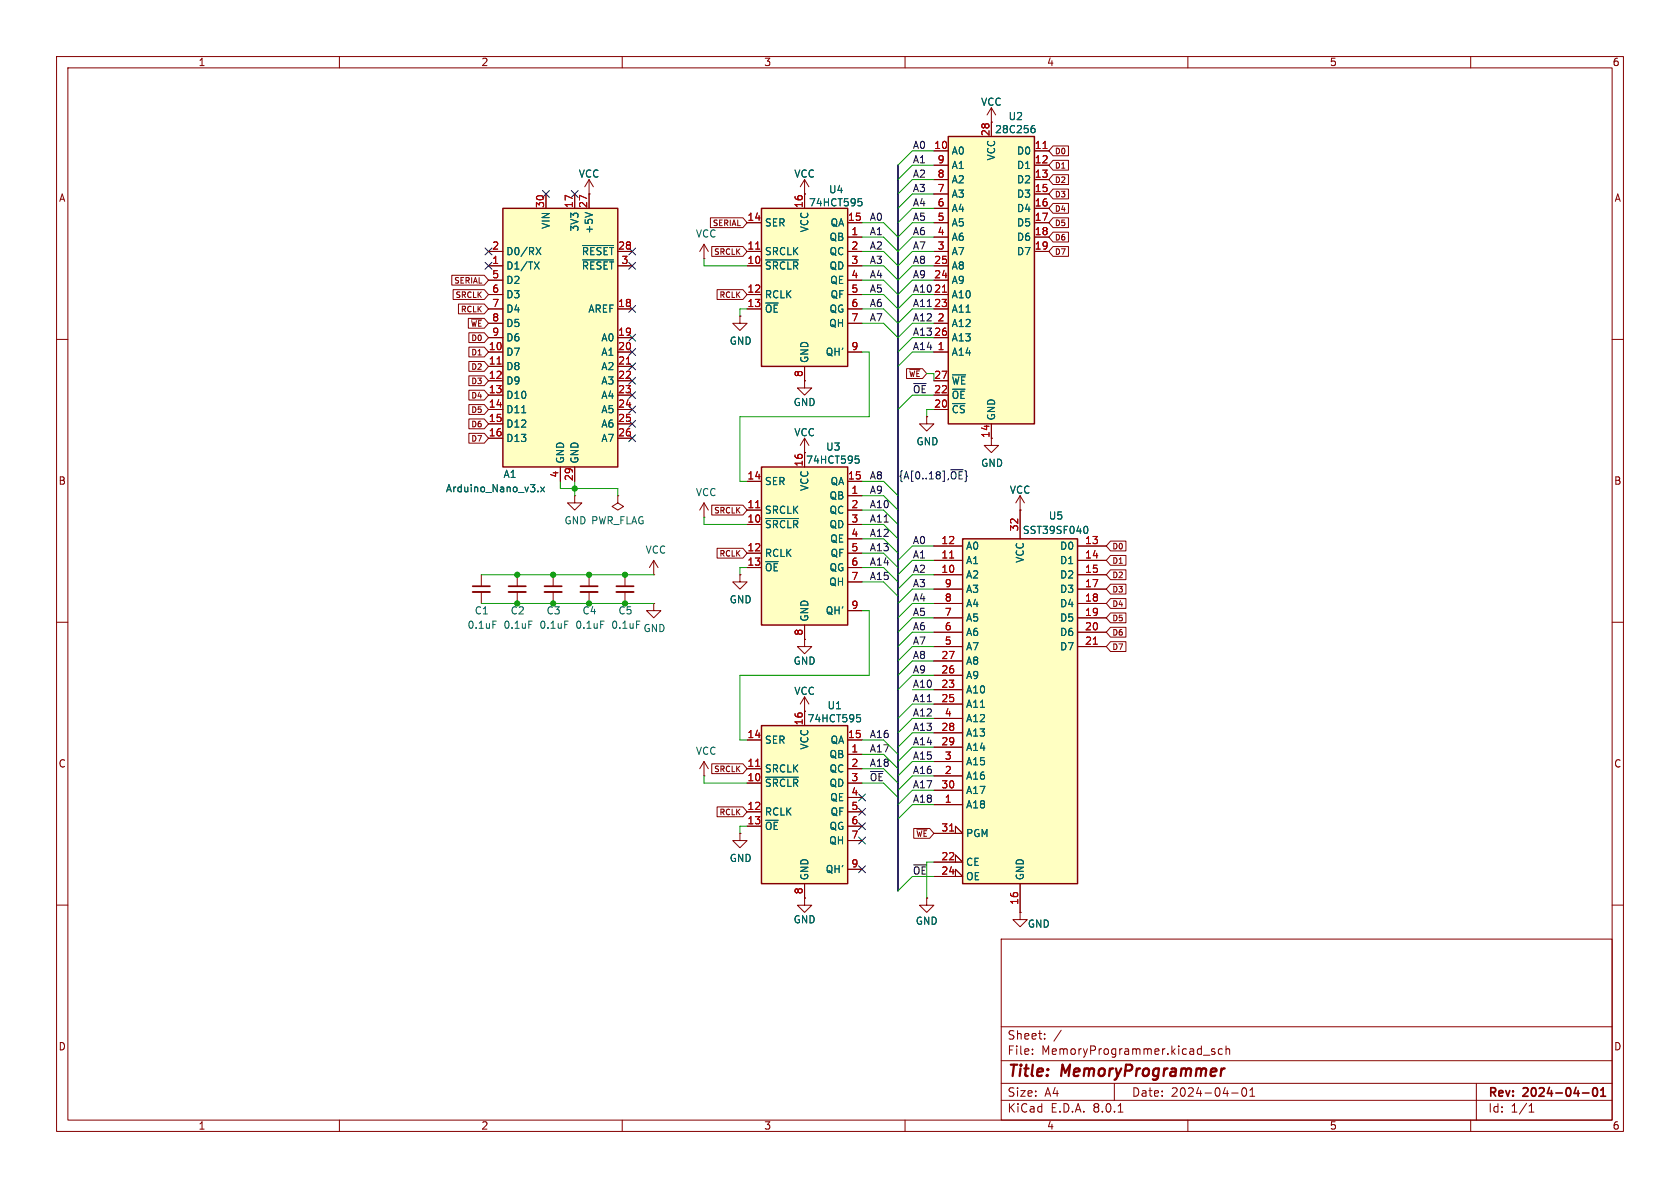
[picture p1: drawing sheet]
<svg xmlns="http://www.w3.org/2000/svg" width="297mm" height="210mm" viewBox="0 0 297 210" stroke-linecap="round" stroke-linejoin="round" font-family="sans-serif">
<g fill="none" stroke="#840000" stroke-width=".18">
<path d="M10 10h277v190h-277zM12 12h273v186h-273zM60 10v2M110 10v2M160 10v2M210 10v2M260 10v2M142.2 34.3h.1M142.2 31.8v2.5M142.2 31.8l-.7 1.2M142.2 31.8l.8 1.2M10 60h2"/>
<path d="M124.5 45.7h.1M124.5 43.2l-.8 1.3M124.5 43.2v2.5M124.5 43.2l.7 1.3M285 60h2M10 110h2M91.4 101.6v2M91.4 104.6v2.1M142.2 113v1.3h1.3l-1.3 1.3-1.2-1.3h1.2M142.2 113h.1M285 110h2M142.2 125.7h.1"/>
<path d="M142.2 123.2l-.7 1.3M142.2 123.2v2.5M142.2 123.2l.8 1.3M10 160h2M285 160h2M177 166h108v32h-108zM60 198v2M110 198v2M160 198v2M177 194.5h108M177 191.5h108M177 187.5h108"/>
<path d="M177 181.5h108M182.5 186.3v.1M182.5 185.5v.1M184.7 183.6v.1M184.7 182.8v.1M187.6 182.1l-1.3 2M197 191.5v3M197.7 196.6h.8M210 198v2M212.7 186.5h1.2M214.7 185.5l-.3-.1-.2 .2v.2l.5 .2v.3h-.5M216.1 185.5l-.4-.1-.3 .3v.4l.1 .2h.6"/>
<path d="M216.7 185.5l.3-.1 .3 .1 .1 .9M216.7 184.9v1.5M217.7 193.2h1.2M219.7 192.4l.2-.1a.81 .81 0 0 1 .6 .6 .81 .81 0 0 1-.3 .8l-.2 .1a.81 .81 0 0 1-.3-1.4zM221 193.8h.8M221 192.7l.4-.4v1.5M260 198v2M261 191.5v6.5M270.3 196.6h.9M270.3 195.5l.4-.4v1.5"/>
</g>
<path d="M89.9 103.6h3.1M279.8 193.2h1.1M281.7 192.4l.2-.1a.8 .8 0 0 1 .5 .7 .8 .8 0 0 1-.5 .8l-.2-.2-.1-.4zM283 193.8h.8M283 192.7l.4-.4v1.5" fill="none" stroke="#840000" stroke-width=".3"/>
<path d="M216.5 188.9l-.4 .1" fill="none" stroke="#840000" stroke-width=".4"/>
<path d="M89.9 104.6h3.1" fill="none" stroke="#840000" stroke-width=".33"/>
<path d="M93.5 109.8h.6" fill="none" stroke="#006464" stroke-width=".18"/>
<path d="M134.6 36.8h15.3v28h-15.3z" fill="#ffffc2"/>
<path d="M134.6 36.8h15.3v28h-15.3z" fill="none" stroke="#840000" stroke-width=".25"/>
<g fill="none" stroke="#840000" stroke-width=".18">
<path d="M132.1 39.4h2.5M142.2 34.3v2.5M149.9 39.4h2.5M132.1 47h2.5M132.1 44.5h2.5M132.1 52.1h2.5M132.1 54.6h2.5M149.9 41.9h2.5M149.9 47h2.5M149.9 44.5h2.5M149.9 52.1h2.5M149.9 54.6h2.5"/>
<path d="M149.9 49.5h2.5M149.9 57.2h2.5M142.2 64.8v2.5M149.9 62.2h2.5M124.5 137.2h.1M124.5 134.6l-.8 1.3M124.5 134.6v2.6M124.5 134.6l.7 1.3"/>
</g>
<path d="M151.7 35.1h.6M151.8 35.6h.4l.2 .2-.1 .5-.5 .1M135.4 45.9h5.7" fill="none" stroke="#006464" stroke-width=".18"/>
<path d="M133.6 44h.7" fill="none" stroke="#a90000" stroke-width=".18"/>
<path d="M167.6 24.1h15.3v50.8h-15.3z" fill="#ffffc2"/>
<path d="M167.6 24.1h15.3v50.8h-15.3z" fill="none" stroke="#840000" stroke-width=".25"/>
<g fill="none" stroke="#840000" stroke-width=".18">
<path d="M165.1 26.7h2.5M165.1 29.2h2.5M165.1 31.8h2.5M165.1 34.3h2.5M165.1 36.8h2.5M165.1 39.4h2.5M175.3 21.6v2.5M182.9 26.7h2.5M182.9 29.2h2.5M182.9 31.8h2.5M182.9 34.3h2.5M182.9 36.8h2.5"/>
<path d="M182.9 39.4h2.5M165.1 41.9h2.5M165.1 44.5h2.5M165.1 57.2h2.5M165.1 52.1h2.5M165.1 54.6h2.5M165.1 49.5h2.5M165.1 47h2.5M165.1 59.7h2.5M182.9 41.9h2.5M182.9 44.5h2.5M165.1 62.2h2.5"/>
<path d="M165.1 72.4h2.5M165.1 69.9h2.5M165.1 67.3h2.5M175.3 74.9v2.6M180.3 90.2h.1M180.3 87.6l-.7 1.3M180.3 87.6v2.6M180.3 87.6l.8 1.3"/>
</g>
<path d="M184.4 26.3h.7M166.6 51.7h.7" fill="none" stroke="#a90000" stroke-width=".18"/>
<path d="M182.5 22.7h.4l.1 .2-.1 .4-.4 .2M182.9 22.2l-.4 .1M168.4 66.3h2.3" fill="none" stroke="#006464" stroke-width=".18"/>
<path d="M170.2 95.3h20.3v60.9h-20.3z" fill="#ffffc2"/>
<path d="M170.2 95.3h20.3v60.9h-20.3z" fill="none" stroke="#840000" stroke-width=".25"/>
<g fill="none" stroke="#840000" stroke-width=".18">
<path d="M175.3 19.1l-.8 1.2M175.3 19.1v2.5M175.3 19.1l.7 1.2M175.3 21.6h.1M163.8 73.7v1.2h1.3l-1.3 1.3-1.2-1.3h1.2M163.8 73.7h.1M175.3 77.5v1.2h1.2l-1.2 1.3-1.3-1.3h1.3M101.6 87.6v1.3h1.3l-1.3 1.3-1.3-1.3h1.3M101.6 87.6h.1M109.2 87.6v1.3l1 .6-1 .7-1-.7 1-.6M109.2 87.6h.1M115.6 99.1l-.8 1.2"/>
<path d="M115.6 99.1v2.5M115.6 99.1l.7 1.2M165.1 99.1h5.1M165.1 96.5h5.1M180.3 90.2v5.1M190.5 99.1h5.1M190.5 96.5h5.1M85.1 101.6v2M85.1 104.6v2.1M97.8 101.6v2M97.8 104.6v2.1M104.1 101.6v2"/>
<path d="M104.1 104.6v2.1M110.5 101.6v2M110.5 104.6v2.1M115.6 101.6h.1M115.6 106.7v1.3h1.2l-1.2 1.2-1.3-1.2h1.3M115.6 106.7h.1M130.8 101.6v1.3h1.3l-1.3 1.2-1.3-1.2h1.3M130.8 101.6h.1M165.1 101.6h5.1M165.1 104.1h5.1M165.1 106.7h5.1M165.1 109.2h5.1"/>
<path d="M165.1 111.8h5.1M165.1 114.3h5.1M165.1 119.4h5.1M165.1 116.8h5.1M190.5 101.6h5.1M190.5 104.1h5.1M190.5 106.7h5.1M190.5 109.2h5.1M190.5 111.8h5.1M190.5 114.3h5.1M165.1 137.2h5.1M165.1 121.9h5.1"/>
<path d="M165.1 124.5h5.1M165.1 129.5h5.1M165.1 132.1h5.1M165.1 134.6h5.1M165.1 139.7h5.1M165.1 127h5.1M130.8 147.3v1.3h1.3l-1.3 1.3-1.3-1.3h1.3M130.8 147.3h.1M142.2 158.8v1.2h1.3l-1.3 1.3-1.2-1.3h1.2M142.2 158.8h.1M163.8 158.8v1.2h1.3l-1.3 1.3-1.2-1.3h1.2M163.8 158.8h.1"/>
<path d="M165.1 152.4h5.1l-1.3-1.3v1.3M165.1 154.9h5.1l-1.3-1.2v1.2M165.1 147.3h5.1l-1.3-1.2v1.2M165.1 142.2h5.1M180.3 156.2v5.1M180.3 161.3v1.3h1.3l-1.3 1.2-1.2-1.2h1.2M180.3 161.3h.1"/>
</g>
<path d="M167.9 98.6h.7M193.3 113.9h.7M167.9 146.9h.7" fill="none" stroke="#a90000" stroke-width=".18"/>
<path d="M191.9 93a.68 .68 0 0 1 .4 .7 .68 .68 0 0 1-.4 .6M87.1 109.8h.6M99.8 109.8h.6M106.2 109.8h.6M112.5 109.8h.6" fill="none" stroke="#006464" stroke-width=".18"/>
<path d="M83.6 104.6h3M96.3 104.6h3M102.6 104.6h3.1M109 104.6h3" fill="none" stroke="#840000" stroke-width=".33"/>
<path d="M83.6 103.6h3M96.3 103.6h3M102.6 103.6h3.1M109 103.6h3" fill="none" stroke="#840000" stroke-width=".3"/>
<path d="M134.6 82.6h15.3v27.9h-15.3z" fill="#ffffc2"/>
<path d="M134.6 82.6h15.3v27.9h-15.3z" fill="none" stroke="#840000" stroke-width=".25"/>
<g fill="none" stroke="#840000" stroke-width=".18">
<path d="M104.1 34.3h.1M104.1 31.8l-.7 1.2M104.1 31.8v2.5M104.1 31.8l.8 1.2M130.8 55.9v1.3h1.3l-1.3 1.2-1.3-1.2h1.3M130.8 55.9h.1M142.2 67.3v1.3h1.3l-1.3 1.3-1.2-1.3h1.2M142.2 67.3h.1M142.2 77.5v5.1M142.2 77.5l-.7 1.2M142.2 77.5l.8 1.2M124.5 91.4h.1"/>
<path d="M124.5 88.9l-.8 1.3M124.5 88.9v2.5M124.5 88.9l.7 1.3M132.1 92.7h2.5M132.1 90.2h2.5M132.1 97.8h2.5M132.1 85.1h2.5M142.2 80h.1M149.9 87.6h2.5M149.9 92.7h2.5M149.9 90.2h2.5M149.9 97.8h2.5"/>
<path d="M149.9 85.1h2.5M149.9 95.3h2.5M132.1 100.3h2.5M142.2 110.5v2.5M149.9 100.3h2.5M149.9 102.9h2.5M149.9 108h2.5"/>
</g>
<path d="M135.4 91.7h5.7M151.2 80.6h.6M151.3 81.1h.3l.3 .2-.1 .5-.5 .1" fill="none" stroke="#006464" stroke-width=".18"/>
<path d="M133.6 89.8h.7" fill="none" stroke="#a90000" stroke-width=".18"/>
<path d="M134.6 128.3h15.3v27.9h-15.3z" fill="#ffffc2"/>
<path d="M134.6 128.3h15.3v27.9h-15.3z" fill="none" stroke="#840000" stroke-width=".25"/>
<g fill="none" stroke="#840000" stroke-width=".18">
<path d="M132.1 138.4h2.5M132.1 135.9h2.5M132.1 130.8h2.5M142.2 125.7v2.6M149.9 133.4h2.5M149.9 138.4h2.5M149.9 135.9h2.5M149.9 130.8h2.5M132.1 143.5h2.5M132.1 146.1h2.5M142.2 156.2v2.6M149.9 143.5h2.5"/>
<path d="M149.9 146.1h2.5M149.9 141h2.5M149.9 148.6h2.5M149.9 153.7h2.5"/>
</g>
<path d="M135.4 137.4h5.7M151.5 126.3h.6M151.6 126.8h.3l.2 .3-.1 .4-.4 .1" fill="none" stroke="#006464" stroke-width=".18"/>
<path d="M133.6 135.5h.7" fill="none" stroke="#a90000" stroke-width=".18"/>
<path d="M88.9 36.8h20.3v45.8h-20.3z" fill="#ffffc2"/>
<path d="M88.9 36.8h20.3v45.8h-20.3z" fill="none" stroke="#840000" stroke-width=".25"/>
<g fill="none" stroke="#840000" stroke-width=".18">
<path d="M96.5 34.3v2.5M101.6 34.3v2.5M104.1 34.3h.1M104.1 34.3v2.5M125.6 38.5h5.7l.8 .9-.8 .8h-5.7zM132.1 39.4h2.5M142.2 34.3h.1M142.2 34.3v2.5M149.9 39.4h2.5M165.1 26.7h2.5M165.1 29.2h2.5M165.1 31.8h2.5"/>
<path d="M165.1 34.3h2.5M165.1 36.8h2.5M165.1 39.4h2.5M175.3 21.6h.1M175.3 21.6v2.5M182.9 26.7h2.5M182.9 29.2h2.5M182.9 31.8h2.5M182.9 34.3h2.5M182.9 36.8h2.5M182.9 39.4h2.5M186.2 33.4h2.7v1.8h-2.7l-.8-.9z"/>
<path d="M186.2 38.5h2.7v1.7h-2.7l-.8-.8zM186.2 30.9h2.7v1.7h-2.7l-.8-.8zM186.2 25.8h2.7v1.7h-2.7l-.8-.8zM186.2 28.3h2.7v1.8h-2.7l-.8-.9zM186.2 36h2.7v1.7h-2.7l-.8-.9zM79.9 48.7h5.7l.8 .8-.8 .9h-5.7zM80.1 51.2h5.5l.8 .9-.8 .8h-5.5zM81.1 53.7h4.5l.8 .9-.8 .9h-4.5zM82.8 56.3h2.8l.8 .9-.8 .8h-2.8zM82.9 58.8h2.7l.8 .9-.8 .9h-2.7zM83.3 56.4h1.9M86.4 47h2.5"/>
<path d="M86.4 54.6h2.5M86.4 59.7h2.5M86.4 44.5h2.5M86.4 49.5h2.5M86.4 52.1h2.5M86.4 57.2h2.5M109.2 47h2.6M109.2 54.6h2.6M109.2 59.7h2.6M109.2 44.5h2.6M125.8 43.6h5.5l.8 .9-.8 .8h-5.5zM126.8 51.2h4.5l.8 .9-.8 .8h-4.5z"/>
<path d="M130.8 55.9h.1M132.1 47h2.5M132.1 54.6h2.5M132.1 44.5h2.5M132.1 52.1h2.5M149.9 47h2.5M149.9 54.6h2.5M149.9 44.5h2.5M149.9 49.5h2.5M149.9 52.1h2.5M149.9 57.2h2.5M149.9 41.9h2.5"/>
<path d="M165.1 47h2.5M165.1 54.6h2.5M165.1 59.7h2.5M165.1 44.5h2.5M165.1 49.5h2.5M165.1 52.1h2.5M165.1 57.2h2.5M165.1 41.9h2.5M182.9 44.5h2.5M182.9 41.9h2.5M186.2 41h2.7v1.8h-2.7l-.8-.9zM186.2 43.6h2.7v1.7h-2.7l-.8-.8z"/>
<path d="M82.9 76.6h2.7l.8 .9-.8 .8h-2.7zM82.9 71.5h2.7l.8 .9-.8 .9h-2.7zM82.9 69h2.7l.8 .9-.8 .8h-2.7zM82.9 74.1h2.7l.8 .8-.8 .9h-2.7zM82.9 66.4h2.7l.8 .9-.8 .9h-2.7zM82.9 63.9h2.7l.8 .9-.8 .8h-2.7zM82.9 61.4h2.7l.8 .8-.8 .9h-2.7zM86.4 62.2h2.5M86.4 64.8h2.5M86.4 67.3h2.5M86.4 69.9h2.5M86.4 72.4h2.5"/>
<path d="M86.4 74.9h2.5M86.4 77.5h2.5M109.2 62.2h2.6M109.2 64.8h2.6M109.2 67.3h2.6M109.2 69.9h2.6M109.2 72.4h2.6M109.2 74.9h2.6M109.2 77.5h2.6M142.2 67.3h.1M142.2 64.8v2.5M149.9 62.2h2.5"/>
<path d="M160.3 65.2h2.8l.7 .8-.7 .9h-2.8zM160.8 65.3h1.8M163.8 73.7h.1M165.1 62.2h2.5M165.1 67.3h2.5M165.1 69.9h2.5M165.1 72.4h2.5M175.3 74.9v2.6M99.1 82.6v2.5M101.6 82.6v2.5M125.8 89.3h5.5l.8 .9-.8 .8h-5.5zM126.8 96.9h4.5l.8 .9-.8 .9h-4.5z"/>
<path d="M132.1 92.7h2.5M132.1 90.2h2.5M132.1 97.8h2.5M132.1 85.1h2.5M142.2 80h.1M142.2 80v2.6M149.9 87.6h2.5M149.9 92.7h2.5M149.9 90.2h2.5M149.9 97.8h2.5M149.9 85.1h2.5M149.9 95.3h2.5"/>
<path d="M165.1 99.1h5.1M165.1 96.5h5.1M180.3 90.2h.1M180.3 90.2v5.1M190.5 99.1h5.1M190.5 96.5h5.1M196.3 95.7h2.7v1.7h-2.7l-.7-.9zM196.3 98.2h2.7v1.7h-2.7l-.7-.8zM130.8 101.6h.1M132.1 100.3h2.5M142.2 113h.1M142.2 110.5v2.5"/>
<path d="M149.9 100.3h2.5M149.9 102.9h2.5M149.9 108h2.5M165.1 101.6h5.1M165.1 104.1h5.1M165.1 106.7h5.1M165.1 109.2h5.1M165.1 111.8h5.1M165.1 114.3h5.1M165.1 119.4h5.1M165.1 116.8h5.1M190.5 101.6h5.1"/>
<path d="M190.5 104.1h5.1M190.5 106.7h5.1M190.5 109.2h5.1M190.5 111.8h5.1M190.5 114.3h5.1M196.3 110.9h2.7v1.7h-2.7l-.7-.8zM196.3 108.4h2.7v1.7h-2.7l-.7-.9zM196.3 105.8h2.7v1.7h-2.7l-.7-.8zM196.3 103.3h2.7v1.7h-2.7l-.7-.9zM196.3 100.7h2.7v1.8h-2.7l-.7-.9zM196.3 113.4h2.7v1.8h-2.7l-.7-.9zM125.8 135h5.5l.8 .9-.8 .9h-5.5z"/>
<path d="M132.1 138.4h2.5M132.1 135.9h2.5M132.1 130.8h2.5M142.2 125.7h.1M142.2 125.7v2.6M149.9 133.4h2.5M149.9 138.4h2.5M149.9 135.9h2.5M149.9 130.8h2.5M165.1 137.2h5.1M165.1 121.9h5.1M165.1 124.5h5.1"/>
<path d="M165.1 129.5h5.1M165.1 132.1h5.1M165.1 134.6h5.1M165.1 139.7h5.1M165.1 127h5.1M126.8 142.6h4.5l.8 .9-.8 .9h-4.5zM130.8 147.3h.1M132.1 143.5h2.5M132.1 146.1h2.5M142.2 158.8h.1M142.2 156.2v2.6M149.9 143.5h2.5"/>
<path d="M149.9 146.1h2.5M149.9 141h2.5M149.9 148.6h2.5M149.9 153.7h2.5M161.5 146.5h2.9l.7 .8-.7 .9h-2.9zM162.1 146.6h1.8M163.8 158.8h.1M165.1 152.4h5.1l-1.3-1.3v1.3M165.1 154.9h5.1l-1.3-1.2v1.2M165.1 147.3h5.1l-1.3-1.2v1.2M165.1 142.2h5.1M180.3 156.2v5.1"/>
<path d="M180.3 161.3h.1"/>
</g>
<g fill="none" stroke="#006464" stroke-width=".18">
<path d="M103.4 37.6l1.3 .4M151.7 35.1h.6M151.8 35.6h.4l.2 .2-.1 .5-.5 .1M182.5 22.7h.4l.1 .2-.1 .4-.4 .2M182.9 22.2l-.4 .1M94.5 46.3l.8 1.3M94.8 43.8l.8 1.2M95.3 46.3l-.8 1.3M95.6 43.8l-.8 1.2M103 43.4h5.5M103 45.9h5.5M135.4 45.9h5.7"/>
<path d="M92.2 73h.8M168.4 66.3h2.3M95.1 86.8v.1M95.6 86.1l.6 .8M96.2 86.1l-.6 .8M135.4 91.7h5.7M151.2 80.6h.6M151.3 81.1h.3l.3 .2-.1 .5-.5 .1M191.9 93a.68 .68 0 0 1 .4 .7 .68 .68 0 0 1-.4 .6M135.4 137.4h5.7M151.5 126.3h.6M151.6 126.8h.3l.2 .3-.1 .4-.4 .1"/>
</g>
<path d="M184.4 26.3h.7M133.6 44h.7M166.6 51.7h.7M87.9 64.4h.7M110.7 64.4h.8M133.6 89.8h.7M167.9 98.6h.7M193.3 113.9h.7M133.6 135.5h.7M167.9 146.9h.7" fill="none" stroke="#a90000" stroke-width=".18"/>
<path d="M158.7 29.2v108M158.7 138.4v19.1" fill="none" stroke="#000084" stroke-width=".3"/>
<g fill="none" stroke="#009600" stroke-width=".18">
<path d="M152.4 39.4h3.8l2.5 2.5 2.6-2.5h3.8M165.1 31.8h-3.8l-2.6 2.5M165.1 29.2h-3.8l-2.6 2.6M165.1 26.7h-3.8l-2.6 2.5M165.1 34.3h-3.8l-2.6 2.5M165.1 36.8h-3.8l-2.6 2.6M124.5 45.7v1.3h7.6M132.1 54.6h-1.3v1.3M152.4 47h3.8l2.5 2.5 2.6-2.5h3.8M152.4 49.5h3.8l2.5 2.6 2.6-2.6h3.8M152.4 41.9h3.8l2.5 2.6 2.6-2.6h3.8M152.4 52.1h3.8l2.5 2.5 2.6-2.5h3.8"/>
<path d="M152.4 44.5h3.8l2.5 2.5 2.6-2.5h3.8M152.4 54.6h3.8l2.5 2.6 2.6-2.6h3.8M152.4 57.2h3.8l2.5 2.5 2.6-2.5h3.8M165.1 59.7h-3.8l-2.6 2.5M152.4 62.2h1.3v11.5h-22.9v11.4h1.3M163.8 66h1.3M165.1 69.9h-3.8l-2.6 2.5M165.1 62.2h-3.8l-2.6 2.6M165.1 72.4h-1.3v1.3M99.1 85.1v1.3h10.1v1.2M101.6 85.1v2.5M124.5 91.4v1.3h7.6"/>
<path d="M152.4 92.7h3.8l2.5 2.6M152.4 97.8h3.8l2.5 2.5M152.4 87.6h3.8l2.5 2.6M152.4 85.1h3.8l2.5 2.5M152.4 95.3h3.8l2.5 2.5M152.4 90.2h3.8l2.5 2.5M165.1 99.1h-3.8l-2.6 2.5M165.1 96.5h-3.8l-2.6 2.6M85.1 106.7h30.5M85.1 101.6h30.5M132.1 100.3h-1.3v1.3M152.4 108h1.3v11.4h-22.9v11.4h1.3"/>
<path d="M152.4 100.3h3.8l2.5 2.6M152.4 102.9h3.8l2.5 2.5M165.1 106.7h-3.8l-2.6 2.5M165.1 101.6h-3.8l-2.6 2.5M165.1 119.4h-3.8l-2.6 2.5M165.1 116.8h-3.8l-2.6 2.6M165.1 114.3h-3.8l-2.6 2.5M165.1 111.8h-3.8l-2.6 2.5M165.1 104.1h-3.8l-2.6 2.6M165.1 109.2h-3.8l-2.6 2.6M124.5 137.2v1.2h7.6M152.4 138.4h3.8l2.5 2.6"/>
<path d="M152.4 130.8h3.8l2.5 2.6M152.4 133.4h3.8l2.5 2.5M152.4 135.9h3.8l2.5 2.5M161.3 121.9h3.8M165.1 137.2h-3.8l-2.6 2.5M165.1 134.6h-3.8l-2.6 2.6M165.1 139.7h-3.8l-2.6 2.5M165.1 132.1h-3.8l-2.6 2.5M165.1 129.5h-3.8l-2.6 2.6M165.1 127h-3.8l-2.6 2.5M165.1 124.5h-3.8l-2.6 2.5M132.1 146.1h-1.3v1.2"/>
<path d="M165.1 142.2h-3.8l-2.6 2.6M165.1 152.4h-1.3v6.4M165.1 154.9h-3.8l-2.6 2.6"/>
</g>
<g fill="none" stroke="#000084" stroke-width=".18">
<path d="M95.9 33.7l1.2 1.2M97.1 33.7l-1.2 1.2M101 33.7l1.2 1.2M102.2 33.7l-1.2 1.2M85.8 43.8l1.2 1.3M85.8 46.4l1.2 1.2M87 43.8l-1.2 1.3M87 46.4l-1.2 1.2M111.2 54l1.2 1.2M111.2 46.4l1.2 1.2M111.2 43.8l1.2 1.3M111.2 59.1l1.2 1.2"/>
<path d="M112.4 54l-1.2 1.2M112.4 46.4l-1.2 1.2M112.4 43.8l-1.2 1.3M112.4 59.1l-1.2 1.2M111.2 69.2l1.2 1.3M111.2 71.8l1.2 1.2M111.2 74.3l1.2 1.2M111.2 76.9l1.2 1.2M111.2 61.6l1.2 1.2M111.2 64.2l1.2 1.2M111.2 66.7l1.2 1.2M112.4 69.2l-1.2 1.3"/>
<path d="M112.4 71.8l-1.2 1.2M112.4 74.3l-1.2 1.2M112.4 76.9l-1.2 1.2M112.4 61.6l-1.2 1.2M112.4 64.2l-1.2 1.2M112.4 66.7l-1.2 1.2M151.8 145.4l1.2 1.3M151.8 148l1.2 1.2M151.8 153.1l1.2 1.2M151.8 140.4l1.2 1.2M151.8 142.9l1.2 1.2M153 145.4l-1.2 1.3"/>
<path d="M153 148l-1.2 1.2M153 153.1l-1.2 1.2M153 140.4l-1.2 1.2M153 142.9l-1.2 1.2"/>
</g>
<g fill="#009600" stroke="#009600" stroke-width=".18">
<circle cx="91.4" cy="101.6" r=".46"/>
<circle cx="97.8" cy="101.6" r=".46"/>
<circle cx="101.6" cy="86.4" r=".46"/>
<circle cx="104.1" cy="101.6" r=".46"/>
<circle cx="110.5" cy="106.7" r=".46"/>
<circle cx="110.5" cy="101.6" r=".46"/>
<circle cx="97.8" cy="106.7" r=".46"/>
<circle cx="91.4" cy="106.7" r=".46"/>
<circle cx="104.1" cy="106.7" r=".46"/>
</g>
<g font-size="2.8" fill="#840000">
<text x="178" y="190.9">Title:</text>
<text x="187.7" y="190.9">MemoryProgrammer</text>
</g>
<g font-size="2.1" fill="#840000">
<text x="178" y="184">Sheet:</text>
<text x="178" y="186.7">File:</text>
<text x="184.1" y="186.7">MemoryProgrammer.kicad_sch</text>
<text x="178" y="196.9">KiCad</text>
<text x="178" y="194.1">Size:</text>
<text x="184.7" y="194.1">A4</text>
<text x="185.7" y="196.9">E.D.A.</text>
<text x="193.3" y="196.9">8.0.1</text>
<text x="200" y="194.1">Date:</text>
<text x="207" y="194.1">2024-04-01</text>
<text x="263" y="194.3">Rev:</text>
<text x="263" y="196.9">Id:</text>
<text x="267.1" y="196.9">1/1</text>
<text x="269.4" y="194.3">2024-04-01</text>
</g>
<g font-size="1.8" fill="#840000">
<text x="35" y="11.9">1</text>
<text x="85" y="11.9">2</text>
<text x="135" y="11.9">3</text>
<text x="185" y="11.9">4</text>
<text x="235" y="11.9">5</text>
<text x="285" y="11.9">6</text>
<text x="10.3" y="35.9">A</text>
<text x="285.3" y="35.9">A</text>
<text x="10.3" y="85.9">B</text>
<text x="285.3" y="85.9">B</text>
<text x="10.3" y="135.9">C</text>
<text x="285.3" y="135.9">C</text>
<text x="10.3" y="185.9">D</text>
<text x="285.3" y="185.9">D</text>
<text x="35" y="199.9">1</text>
<text x="85" y="199.9">2</text>
<text x="135" y="199.9">3</text>
<text x="185" y="199.9">4</text>
<text x="235" y="199.9">5</text>
<text x="285" y="199.9">6</text>
</g>
<g font-size="1.8" fill="#006464">
<text x="173.3" y="18.9">VCC</text>
<text x="175.8" y="23.7">28C256</text>
<text x="178.2" y="21.4">U2</text>
<text x="168.1" y="27.5">A0</text>
<text x="176.1" y="28.5" transform="rotate(-90 176.1 28.5)">VCC</text>
<text x="179.7" y="27.5">D0</text>
<text x="102.2" y="31.6">VCC</text>
<text x="140.3" y="31.6">VCC</text>
<text x="146.5" y="34.4">U4</text>
<text x="168.1" y="35.2">A3</text>
<text x="168.1" y="32.6">A2</text>
<text x="168.1" y="30.1">A1</text>
<text x="179.7" y="30.1">D1</text>
<text x="179.7" y="32.6">D2</text>
<text x="179.7" y="35.2">D3</text>
<text x="97.4" y="40.6" transform="rotate(-90 97.4 40.6)">VIN</text>
<text x="102.5" y="41" transform="rotate(-90 102.5 41)">3V3</text>
<text x="105" y="41.4" transform="rotate(-90 105 41.4)">+5V</text>
<text x="135.1" y="40.2">SER</text>
<text x="142.9" y="36.7">74HCT595</text>
<text x="143.1" y="41.2" transform="rotate(-90 143.1 41.2)">VCC</text>
<text x="146.7" y="40.2">QA</text>
<text x="168.1" y="40.2">A5</text>
<text x="168.1" y="37.7">A4</text>
<text x="179.7" y="37.7">D4</text>
<text x="179.7" y="40.2">D5</text>
<text x="89.4" y="47.9">D1/TX</text>
<text x="89.4" y="45.3">D0/RX</text>
<text x="102.8" y="45.3">~{RESET}</text>
<text x="102.8" y="47.9">~{RESET}</text>
<text x="122.9" y="42.2">VCC</text>
<text x="135.1" y="47.9">~{SRCLR}</text>
<text x="135.1" y="45.3">SRCLK</text>
<text x="146.5" y="42.8">QB</text>
<text x="146.5" y="45.3">QC</text>
<text x="146.5" y="47.9">QD</text>
<text x="168.1" y="47.9">A8</text>
<text x="168.1" y="45.3">A7</text>
<text x="168.1" y="42.8">A6</text>
<text x="179.7" y="42.8">D6</text>
<text x="179.7" y="45.3">D7</text>
<text x="89.4" y="50.4">D2</text>
<text x="89.4" y="52.9">D3</text>
<text x="135.1" y="52.9">RCLK</text>
<text x="146.7" y="50.4">QE</text>
<text x="146.7" y="52.9">QF</text>
<text x="168.1" y="52.9">A10</text>
<text x="168.1" y="50.4">A9</text>
<text x="89.4" y="55.5">D4</text>
<text x="89.4" y="58">D5</text>
<text x="103.9" y="55.5">AREF</text>
<text x="135.1" y="55.5">~{OE}</text>
<text x="146.5" y="58">QH</text>
<text x="146.5" y="55.5">QG</text>
<text x="168.1" y="58">A12</text>
<text x="168.1" y="55.5">A11</text>
<text x="89.4" y="63.1">D7</text>
<text x="89.4" y="65.6">D8</text>
<text x="89.4" y="60.6">D6</text>
<text x="106.2" y="60.6">A0</text>
<text x="106.2" y="63.1">A1</text>
<text x="106.2" y="65.6">A2</text>
<text x="128.9" y="61.1">GND</text>
<text x="143.1" y="64.3" transform="rotate(-90 143.1 64.3)">GND</text>
<text x="145.9" y="63.1">QH'</text>
<text x="168.1" y="63.1">A14</text>
<text x="168.1" y="60.6">A13</text>
<text x="89.4" y="68.2">D9</text>
<text x="89.4" y="70.7">D10</text>
<text x="106.2" y="68.2">A3</text>
<text x="106.2" y="70.7">A4</text>
<text x="140.2" y="72">GND</text>
<text x="168.1" y="70.7">~{OE}</text>
<text x="168.1" y="68.2">~{WE}</text>
<text x="89.4" y="73.3">D11</text>
<text x="89.4" y="75.8">D12</text>
<text x="106.2" y="73.3">A5</text>
<text x="106.2" y="75.8">A6</text>
<text x="140.3" y="77.3">VCC</text>
<text x="168.1" y="73.3">~{CS}</text>
<text x="176.1" y="74.4" transform="rotate(-90 176.1 74.4)">GND</text>
<text x="89.4" y="78.3">D13</text>
<text x="99.9" y="82" transform="rotate(-90 99.9 82)">GND</text>
<text x="102.5" y="82" transform="rotate(-90 102.5 82)">GND</text>
<text x="106.2" y="78.3">A7</text>
<text x="142.4" y="82.2">74HCT595</text>
<text x="145.9" y="79.9">U3</text>
<text x="161.9" y="78.9">GND</text>
<text x="173.4" y="82.7">GND</text>
<text x="78.7" y="87.2">Arduino_Nano_v3.x</text>
<text x="88.9" y="84.7">A1</text>
<text x="122.9" y="87.9">VCC</text>
<text x="135.1" y="86">SER</text>
<text x="143.1" y="86.9" transform="rotate(-90 143.1 86.9)">VCC</text>
<text x="146.5" y="88.5">QB</text>
<text x="146.7" y="86">QA</text>
<text x="178.4" y="87.5">VCC</text>
<text x="99.7" y="92.9">GND PWR_FLAG</text>
<text x="135.1" y="93.6">~{SRCLR}</text>
<text x="135.1" y="91">SRCLK</text>
<text x="146.5" y="91">QC</text>
<text x="146.5" y="93.6">QD</text>
<text x="180.7" y="94.6">SST39SF040</text>
<text x="185.3" y="92">U5</text>
<text x="114" y="98.1">VCC</text>
<text x="135.1" y="98.7">RCLK</text>
<text x="135.1" y="101.2">~{OE}</text>
<text x="146.5" y="101.2">QG</text>
<text x="146.7" y="96.1">QE</text>
<text x="146.7" y="98.7">QF</text>
<text x="170.7" y="99.9">A1</text>
<text x="170.7" y="97.4">A0</text>
<text x="181.2" y="99.6" transform="rotate(-90 181.2 99.6)">VCC</text>
<text x="187.3" y="97.4">D0</text>
<text x="187.3" y="99.9">D1</text>
<text x="128.9" y="106.9">GND</text>
<text x="146.5" y="103.7">QH</text>
<text x="170.7" y="102.5">A2</text>
<text x="170.7" y="107.5">A4</text>
<text x="170.7" y="105">A3</text>
<text x="187.3" y="102.5">D2</text>
<text x="187.3" y="105">D3</text>
<text x="187.3" y="107.5">D4</text>
<text x="82.6" y="111.4">0.1uF</text>
<text x="83.8" y="108.8">C1</text>
<text x="88.9" y="111.4">0.1uF</text>
<text x="90.2" y="108.8">C2</text>
<text x="95.3" y="111.4">0.1uF</text>
<text x="96.5" y="108.8">C3</text>
<text x="101.6" y="111.4">0.1uF</text>
<text x="102.9" y="108.8">C4</text>
<text x="108" y="111.4">0.1uF</text>
<text x="109.2" y="108.8">C5</text>
<text x="113.7" y="111.9">GND</text>
<text x="143.1" y="110" transform="rotate(-90 143.1 110)">GND</text>
<text x="145.9" y="108.8">QH'</text>
<text x="170.7" y="112.6">A6</text>
<text x="170.7" y="110.1">A5</text>
<text x="187.3" y="110.1">D5</text>
<text x="187.3" y="112.6">D6</text>
<text x="140.2" y="117.7">GND</text>
<text x="170.7" y="117.7">A8</text>
<text x="170.7" y="115.2">A7</text>
<text x="187.3" y="115.2">D7</text>
<text x="140.3" y="123">VCC</text>
<text x="146.2" y="125.6">U1</text>
<text x="170.7" y="122.8">A10</text>
<text x="170.7" y="125.3">A11</text>
<text x="170.7" y="120.2">A9</text>
<text x="135.1" y="131.7">SER</text>
<text x="142.7" y="127.9">74HCT595</text>
<text x="146.7" y="131.7">QA</text>
<text x="170.7" y="130.4">A13</text>
<text x="170.7" y="127.9">A12</text>
<text x="122.9" y="133.6">VCC</text>
<text x="135.1" y="136.8">SRCLK</text>
<text x="143.1" y="132.6" transform="rotate(-90 143.1 132.6)">VCC</text>
<text x="146.5" y="134.2">QB</text>
<text x="146.5" y="136.8">QC</text>
<text x="170.7" y="132.9">A14</text>
<text x="170.7" y="135.5">A15</text>
<text x="135.1" y="139.3">~{SRCLR}</text>
<text x="146.5" y="139.3">QD</text>
<text x="146.7" y="141.8">QE</text>
<text x="170.7" y="143.1">A18</text>
<text x="170.7" y="138">A16</text>
<text x="170.7" y="140.6">A17</text>
<text x="135.1" y="144.4">RCLK</text>
<text x="135.1" y="146.9">~{OE}</text>
<text x="146.5" y="149.5">QH</text>
<text x="146.5" y="146.9">QG</text>
<text x="146.7" y="144.4">QF</text>
<text x="170.7" y="148.2">PGM</text>
<text x="128.9" y="152.6">GND</text>
<text x="143.1" y="155.7" transform="rotate(-90 143.1 155.7)">GND</text>
<text x="145.9" y="154.5">QH'</text>
<text x="170.7" y="153.3">CE</text>
<text x="170.7" y="155.8">OE</text>
<text x="181.2" y="155.7" transform="rotate(-90 181.2 155.7)">GND</text>
<text x="140.2" y="163.4">GND</text>
<text x="161.8" y="163.7">GND</text>
<text x="181.6" y="164.2">GND</text>
</g>
<g font-size="1.8" fill="#0f0f0f">
<text x="161.3" y="28.9">A1</text>
<text x="161.3" y="26.4">A0</text>
<text x="161.3" y="31.5">A2</text>
<text x="161.3" y="34">A3</text>
<text x="153.7" y="41.6">A1</text>
<text x="153.7" y="39.1">A0</text>
<text x="161.3" y="36.6">A4</text>
<text x="161.3" y="39.1">A5</text>
<text x="161.3" y="41.6">A6</text>
<text x="153.7" y="44.2">A2</text>
<text x="153.7" y="46.7">A3</text>
<text x="161.3" y="46.7">A8</text>
<text x="161.3" y="44.2">A7</text>
<text x="153.7" y="51.8">A5</text>
<text x="153.7" y="49.3">A4</text>
<text x="161.3" y="49.3">A9</text>
<text x="161.3" y="51.8">A10</text>
<text x="153.7" y="54.3">A6</text>
<text x="153.7" y="56.9">A7</text>
<text x="161.3" y="54.3">A11</text>
<text x="161.3" y="59.4">A13</text>
<text x="161.3" y="56.9">A12</text>
<text x="161.3" y="62">A14</text>
<text x="161.3" y="69.6">~{OE}</text>
<text x="153.7" y="89.9">A10</text>
<text x="153.7" y="84.8">A8</text>
<text x="153.7" y="87.4">A9</text>
<text x="153.7" y="95">A12</text>
<text x="153.7" y="92.4">A11</text>
<text x="153.7" y="97.5">A13</text>
<text x="153.7" y="100.1">A14</text>
<text x="161.3" y="98.8">A1</text>
<text x="161.3" y="96.3">A0</text>
<text x="161.3" y="101.3">A2</text>
<text x="153.7" y="102.6">A15</text>
<text x="161.3" y="106.4">A4</text>
<text x="161.3" y="103.9">A3</text>
<text x="161.3" y="111.5">A6</text>
<text x="161.3" y="109">A5</text>
<text x="161.3" y="119.1">A9</text>
<text x="161.3" y="114">A7</text>
<text x="161.3" y="116.6">A8</text>
<text x="161.3" y="124.2">A11</text>
<text x="161.3" y="121.7">A10</text>
<text x="153.7" y="130.5">A16</text>
<text x="161.3" y="131.8">A14</text>
<text x="161.3" y="126.7">A12</text>
<text x="161.3" y="129.3">A13</text>
<text x="153.7" y="135.6">A18</text>
<text x="153.7" y="133.1">A17</text>
<text x="161.3" y="136.9">A16</text>
<text x="161.3" y="134.4">A15</text>
<text x="161.3" y="139.4">A17</text>
<text x="161.3" y="142">A18</text>
<text x="161.3" y="154.7">~{OE}24</text>
</g>
<g font-size="1.8" fill="#a90000">
<text x="165.1" y="26.4">10</text>
<text x="165.7" y="29">9</text>
<text x="175" y="24.2" transform="rotate(-90 175 24.2)">28</text>
<text x="182.8" y="26.4">11</text>
<text x="182.8" y="29">12</text>
<text x="165.7" y="34">7</text>
<text x="165.7" y="31.5">8</text>
<text x="182.8" y="31.5">13</text>
<text x="182.8" y="34">15</text>
<text x="96.3" y="36.9" transform="rotate(-90 96.3 36.9)">30</text>
<text x="101.3" y="36.9" transform="rotate(-90 101.3 36.9)">17</text>
<text x="103.9" y="36.9" transform="rotate(-90 103.9 36.9)">27</text>
<text x="132" y="39.1">14</text>
<text x="142" y="36.9" transform="rotate(-90 142 36.9)">16</text>
<text x="149.8" y="39.1">15</text>
<text x="150.4" y="41.7">1</text>
<text x="165.7" y="41.7">4</text>
<text x="165.7" y="39.1">5</text>
<text x="165.7" y="36.6">6</text>
<text x="182.8" y="36.6">16</text>
<text x="182.8" y="39.1">17</text>
<text x="182.8" y="41.7">18</text>
<text x="86.9" y="46.7">1</text>
<text x="86.9" y="44.2">2</text>
<text x="109.2" y="44.2">28</text>
<text x="109.8" y="46.7">3</text>
<text x="132" y="46.7">10</text>
<text x="132" y="44.2">11</text>
<text x="150.4" y="44.2">2</text>
<text x="150.4" y="46.7">3</text>
<text x="165.1" y="46.7">25</text>
<text x="165.7" y="44.2">3</text>
<text x="182.8" y="44.2">19</text>
<text x="86.9" y="49.3">5</text>
<text x="86.9" y="51.8">6</text>
<text x="132" y="51.8">12</text>
<text x="150.4" y="49.3">4</text>
<text x="150.4" y="51.8">5</text>
<text x="165.1" y="51.8">21</text>
<text x="165.1" y="49.3">24</text>
<text x="86.9" y="54.4">7</text>
<text x="86.9" y="56.9">8</text>
<text x="86.9" y="59.4">9</text>
<text x="109.2" y="54.4">18</text>
<text x="109.2" y="59.4">19</text>
<text x="132" y="54.4">13</text>
<text x="150.4" y="54.4">6</text>
<text x="150.4" y="56.9">7</text>
<text x="165.1" y="54.4">23</text>
<text x="165.1" y="59.4">26</text>
<text x="165.7" y="56.9">2</text>
<text x="86.3" y="62">10</text>
<text x="86.3" y="64.5">11</text>
<text x="109.2" y="62">20</text>
<text x="109.2" y="64.5">21</text>
<text x="150.4" y="62">9</text>
<text x="165.7" y="62">1</text>
<text x="86.3" y="67.1">12</text>
<text x="86.3" y="69.6">13</text>
<text x="109.2" y="67.1">22</text>
<text x="109.2" y="69.6">23</text>
<text x="142" y="66.7" transform="rotate(-90 142 66.7)">8</text>
<text x="165.1" y="69.6">22</text>
<text x="165.1" y="67.1">27</text>
<text x="86.3" y="72.1">14</text>
<text x="86.3" y="74.7">15</text>
<text x="86.3" y="77.2">16</text>
<text x="109.2" y="72.1">24</text>
<text x="109.2" y="74.7">25</text>
<text x="109.2" y="77.2">26</text>
<text x="165.1" y="72.1">20</text>
<text x="175" y="77.5" transform="rotate(-90 175 77.5)">14</text>
<text x="142" y="82.6" transform="rotate(-90 142 82.6)">16</text>
<text x="98.8" y="84.5" transform="rotate(-90 98.8 84.5)">4</text>
<text x="101.3" y="85.1" transform="rotate(-90 101.3 85.1)">29</text>
<text x="132" y="89.9">11</text>
<text x="132" y="84.8">14</text>
<text x="149.8" y="84.8">15</text>
<text x="150.4" y="87.4">1</text>
<text x="150.4" y="89.9">2</text>
<text x="132" y="92.5">10</text>
<text x="150.4" y="92.5">3</text>
<text x="150.4" y="95">4</text>
<text x="180.1" y="94" transform="rotate(-90 180.1 94)">32</text>
<text x="132" y="97.5">12</text>
<text x="132" y="100.1">13</text>
<text x="150.4" y="97.5">5</text>
<text x="150.4" y="100.1">6</text>
<text x="166.3" y="101.3">10</text>
<text x="166.3" y="98.8">11</text>
<text x="166.3" y="96.3">12</text>
<text x="191.7" y="96.3">13</text>
<text x="191.7" y="98.8">14</text>
<text x="191.7" y="101.3">15</text>
<text x="150.4" y="102.6">7</text>
<text x="150.4" y="107.7">9</text>
<text x="166.9" y="106.4">8</text>
<text x="166.9" y="103.9">9</text>
<text x="191.7" y="103.9">17</text>
<text x="191.7" y="106.4">18</text>
<text x="142" y="112.5" transform="rotate(-90 142 112.5)">8</text>
<text x="166.9" y="111.5">6</text>
<text x="166.9" y="109">7</text>
<text x="191.7" y="109">19</text>
<text x="191.7" y="111.5">20</text>
<text x="166.3" y="119.1">26</text>
<text x="166.3" y="116.6">27</text>
<text x="166.9" y="114">5</text>
<text x="191.7" y="114">21</text>
<text x="166.3" y="121.7">23</text>
<text x="166.3" y="124.2">25</text>
<text x="132" y="130.6">14</text>
<text x="142" y="128.3" transform="rotate(-90 142 128.3)">16</text>
<text x="149.8" y="130.6">15</text>
<text x="166.3" y="129.3">28</text>
<text x="166.3" y="131.8">29</text>
<text x="166.9" y="126.7">4</text>
<text x="132" y="135.6">11</text>
<text x="150.4" y="133.1">1</text>
<text x="150.4" y="135.6">2</text>
<text x="166.9" y="136.9">2</text>
<text x="166.9" y="134.4">3</text>
<text x="132" y="138.2">10</text>
<text x="132" y="143.3">12</text>
<text x="150.4" y="138.2">3</text>
<text x="150.4" y="140.7">4</text>
<text x="150.4" y="143.3">5</text>
<text x="166.3" y="139.4">30</text>
<text x="166.9" y="142">1</text>
<text x="132" y="145.8">13</text>
<text x="150.4" y="145.8">6</text>
<text x="150.4" y="148.3">7</text>
<text x="166.3" y="147.1">31</text>
<text x="150.4" y="153.4">9</text>
<text x="166.3" y="152.1">22</text>
<text x="166.3" y="154.7">24</text>
<text x="142" y="158.2" transform="rotate(-90 142 158.2)">8</text>
<text x="180.1" y="160.1" transform="rotate(-90 180.1 160.1)">16</text>
</g>
<g font-size="1.8" fill="#000084">
<text x="158.7" y="84.8">{A[0..18],~{OE}}</text>
<text x="153.7" y="138.2">~{OE}</text>
</g>
<g font-size="1.4" fill="#840000">
<text x="186.4" y="27.5">D0</text>
<text x="186.4" y="35.1">D3</text>
<text x="186.4" y="32.5">D2</text>
<text x="186.4" y="30">D1</text>
<text x="125.9" y="40.2">SERIAL</text>
<text x="186.4" y="40.2">D5</text>
<text x="186.4" y="37.6">D4</text>
<text x="126.1" y="45.2">SRCLK</text>
<text x="186.4" y="42.7">D6</text>
<text x="186.4" y="45.2">D7</text>
<text x="80.2" y="50.3">SERIAL</text>
<text x="80.4" y="52.9">SRCLK</text>
<text x="127.1" y="52.9">RCLK</text>
<text x="81.3" y="55.4">RCLK</text>
<text x="83.1" y="57.9">~{WE}</text>
<text x="83.2" y="60.5">D0</text>
<text x="83.2" y="65.6">D2</text>
<text x="83.2" y="63">D1</text>
<text x="83.2" y="70.6">D4</text>
<text x="83.2" y="68.1">D3</text>
<text x="160.6" y="66.8">~{WE}</text>
<text x="83.2" y="73.2">D5</text>
<text x="83.2" y="75.7">D6</text>
<text x="83.2" y="78.3">D7</text>
<text x="126.1" y="91">SRCLK</text>
<text x="127.1" y="98.6">RCLK</text>
<text x="196.6" y="97.3">D0</text>
<text x="196.6" y="99.9">D1</text>
<text x="196.6" y="107.5">D4</text>
<text x="196.6" y="104.9">D3</text>
<text x="196.6" y="102.4">D2</text>
<text x="196.6" y="112.6">D6</text>
<text x="196.6" y="110">D5</text>
<text x="196.6" y="115.1">D7</text>
<text x="126.1" y="136.7">SRCLK</text>
<text x="127.1" y="144.3">RCLK</text>
<text x="161.8" y="148.1">~{WE}</text>
</g>
</svg>
